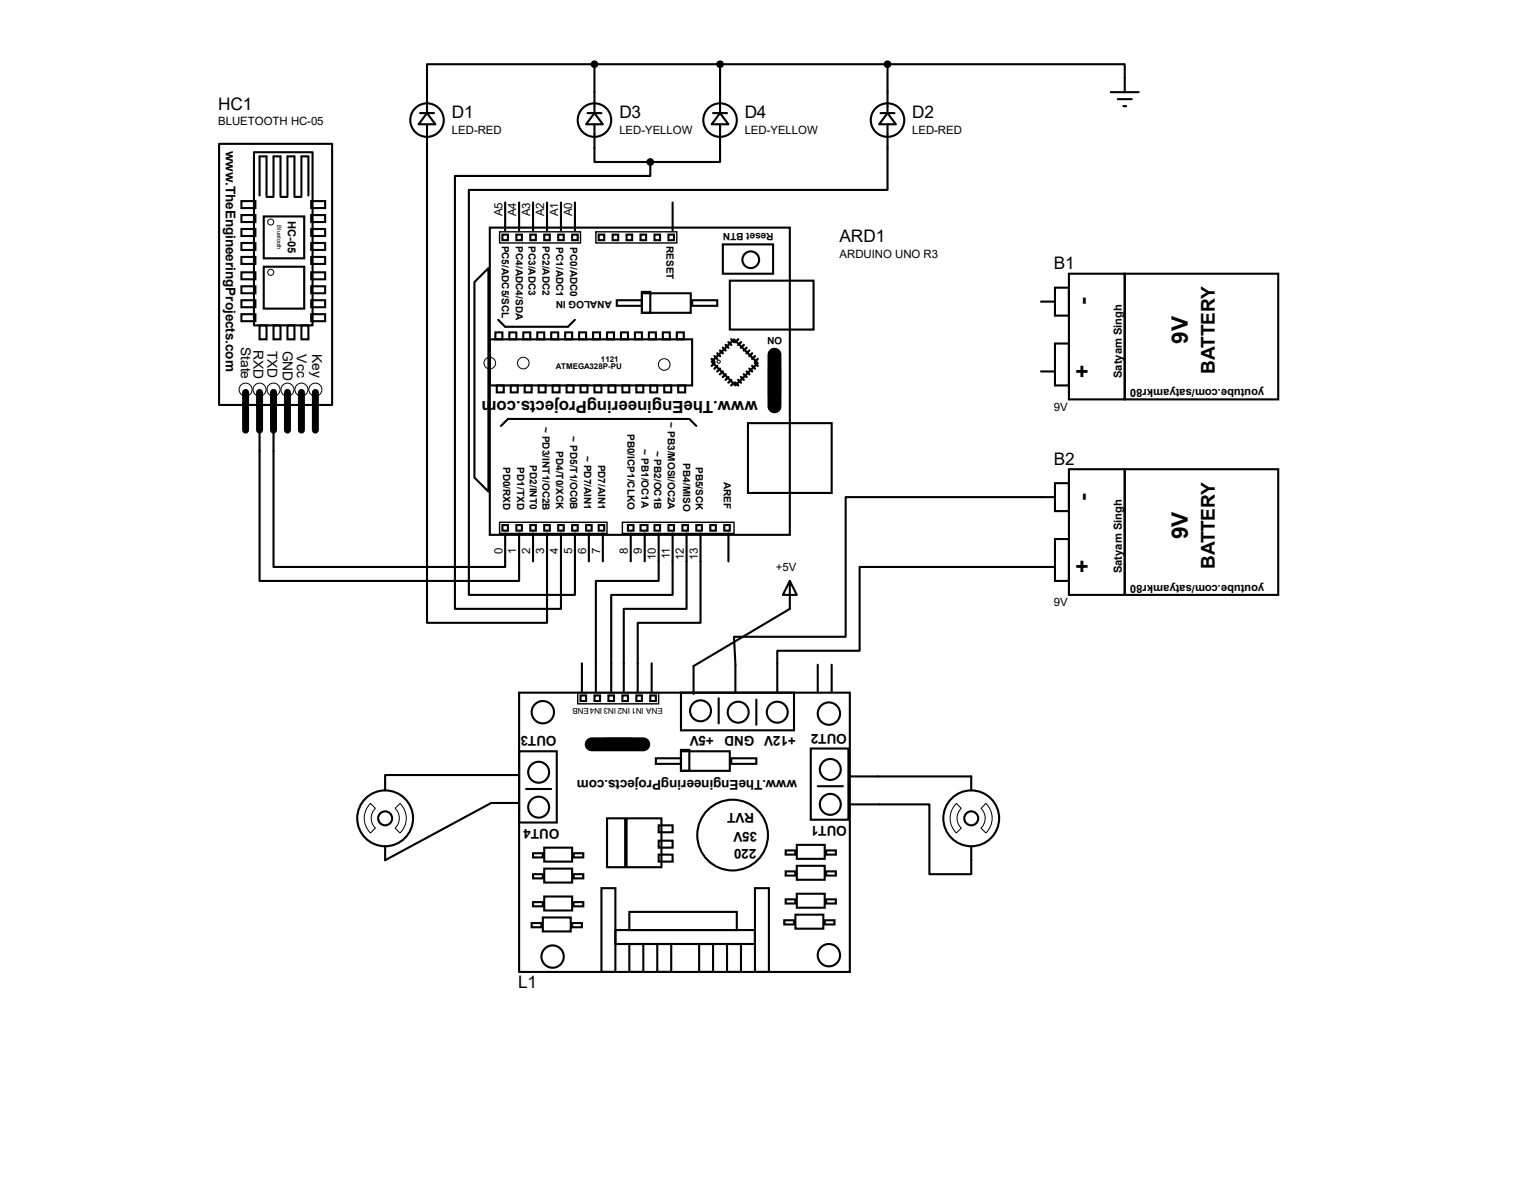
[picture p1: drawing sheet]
<svg xmlns="http://www.w3.org/2000/svg" width="279mm" height="216mm" viewBox="0 0 279 216" stroke-linecap="round" stroke-linejoin="round" font-family="sans-serif">
<g fill="none" stroke="#000" stroke-width=".38">
<path d="M108.2 11.7h-30.5v8.9M108.2 11.7h53.3M108.2 11.7v8.9M131.1 11.7v8.9M161.5 11.7h43.2v5.1M161.5 11.7v8.9M202.2 16.8h5.1M203.5 18h2.5M204.5 19.3h.5M39.9 26.2h20.6v47.5h-20.6zM43.9 36.6h2.6v1.2h-2.6zM43.9 39.1h2.6v1.3h-2.6z"/>
<path d="M46.2 27.7h10.7v31.5h-10.7zM47.2 35.6v-7.2h1.3v7.2M48 39.4h7.4v7.6h-7.4zM48.5 35.8h1.3M49.8 35.6v-7.2h1.3v7.2M51.1 35.8h1.2M52.3 35.6v-7.2h1.3v7.2M53.6 35.8h1.3M54.9 35.6v-7.2h1.2v7.2M56.6 36.6h2.6v1.2h-2.6zM56.6 39.1h2.6v1.3h-2.6zM76.5 20.6h2.5"/>
<path d="M77.7 20.6l1.5 2h-3zM77.7 22.6v90.7h21.9v-16.3M91.9 36.8v5.1M94.5 36.8v5.1M97 36.8v5.1M99.6 36.8v5.1M102.1 36.8v5.1M104.6 36.8v5.1M106.9 20.6h2.6M108.2 20.6l1.5 2h-3zM108.2 22.6v6.9h10.2M118.4 29.5v2.5h-35.6v78.7h19.3v-13.7"/>
<path d="M122.4 36.8v5.1M129.8 20.6h2.5M131.1 20.6l1.5 2h-3.1zM131.1 22.6v6.9h-12.7M160.3 20.6h2.5M161.5 20.6l1.6 2h-3.1zM161.5 22.6v11.9h-76.2v73.7h19.3v-11.2M43.9 41.7h2.6v1.2h-2.6zM43.9 44.2h2.6v1.3h-2.6zM43.9 46.7h2.6v1.3h-2.6zM43.9 49.5h2.6v1.3h-2.6zM43.9 52.1h2.6v1.2h-2.6z"/>
<path d="M43.9 54.6h2.6v1.3h-2.6zM43.9 57.1h2.6v1.3h-2.6zM47.2 59.2h1.3v2.5h-1.3zM48 48.5h7.4v7.6h-7.4zM49.8 59.2h1.3v2.5h-1.3zM52.3 59.2h1.3v2.5h-1.3zM54.9 59.2h1.2v2.5h-1.2zM56.6 41.7h2.6v1.2h-2.6zM56.6 44.2h2.6v1.3h-2.6zM56.6 46.7h2.6v1.3h-2.6zM56.6 49.5h2.6v1.3h-2.6zM56.6 52.1h2.6v1.2h-2.6z"/>
<path d="M56.6 54.6h2.6v1.3h-2.6zM56.6 57.1h2.6v1.3h-2.6zM86.4 51.3l2.5-2.5v40.6l-2.5-2.5zM89.2 41.4h54.6v55.9h-54.6zM90.7 58.2l1.2 1.2h11.5l1.2-1.2M91.4 42.7h1.1v1h-1.1zM94 42.7h1v1h-1zM96.5 42.7h1v1h-1zM99.1 42.7h1v1h-1zM101.6 42.7h1v1h-1zM104.1 42.7h1.1v1h-1.1zM109 42.7h1v1h-1z"/>
<path d="M111.5 42.7h1v1h-1zM112.3 54.6h4.5v1h-4.5zM114 42.7h1.1v1h-1.1zM116.6 42.7h1v1h-1zM116.8 53.3h8.9v3.6h-8.9zM116.8 53.1h1.6v3.8h-1.6zM119.1 42.7h1v1h-1zM121.7 42.7h1v1h-1zM126 54.6h4.6v1h-4.6zM131.6 44.4h9.1v5.4h-9.1zM132.8 51.1h15.3v8.8h-15.3zM189.5 54.9h2.5"/>
<path d="M192 52.3h2.6v5.1h-2.6zM194.6 49.8h10.1v22.8h-10.1zM204.7 49.8h28v22.8h-28zM47.2 77v28.7h47.3v-8.7M49.8 77v26.1h42.1v-6.1M89.2 61.7h36.8v8.4h-36.8zM90.2 60.5h1.2v1.2h-1.2zM90.4 70.1h1.3v1.3h-1.3zM91.2 77.5l1.3-1.3h33l1.2 1.3M92.7 60.5h1.3v1.2h-1.3zM93 70.1h1.2v1.3h-1.2zM95.2 60.5h1.3v1.2h-1.3z"/>
<path d="M95.5 70.1h1.3v1.3h-1.3zM97.8 60.5h1.3v1.2h-1.3zM98 70.1h1.3v1.3h-1.3zM100.3 60.5h1.3v1.2h-1.3zM100.6 70.1h1.3v1.3h-1.3zM102.9 60.5h1.2v1.2h-1.2zM103.1 70.1h1.3v1.3h-1.3zM105.4 60.5h1.3v1.2h-1.3zM105.7 70.1h1.2v1.3h-1.2zM107.9 60.5h1.3v1.2h-1.3zM108.2 70.1h1.3v1.3h-1.3zM110.5 60.5h1.3v1.2h-1.3z"/>
<path d="M110.7 70.1h1.3v1.3h-1.3zM113 60.5h1.3v1.2h-1.3zM113.3 70.1h1.3v1.3h-1.3zM115.6 60.5h1.2v1.2h-1.2zM115.8 70.1h1.3v1.3h-1.3zM118.1 60.5h1.3v1.2h-1.3zM118.4 70.1h1.2v1.3h-1.2zM120.6 60.5h1.3v1.2h-1.3zM120.9 70.1h1.3v1.3h-1.3zM123.2 60.5h1.3v1.2h-1.3zM123.4 70.1h1.3v1.3h-1.3zM133.6 61.7l4.3 4.3-4 4.1-4.4-4.3z"/>
<path d="M136.1 77h15.3v12.7h-15.3zM140 67.1h2v4.5h-2zM189.5 67.6h2.5M192 62.5h2.6v7.6h-2.6zM91.4 95.5h1.1v1h-1.1zM94 95.5h1v1h-1zM96.5 95.5h1v1h-1zM97 97v5.1M99.1 95.5h1v1h-1zM101.6 95.5h1v1h-1zM104.1 95.5h1.1v1h-1.1zM106.7 95.5h1v1h-1z"/>
<path d="M107.2 97v5.1M109 95.5h1v1h-1zM109.7 97v5.1M114.3 95.5h1v1h-1zM114.8 97v5.1M116.6 95.5h1.3v1h-1.3zM117.3 97v5.1M119.1 95.5h1v1h-1zM119.9 97v8.7h-11.4v20M121.7 95.5h1v1h-1zM122.4 97v11.2h-11.1v17.5M124.2 95.5h1v1h-1z"/>
<path d="M125 97v13.7h-11.5v15M126.7 95.5h1.1v1h-1.1zM127.5 97v16.3h-11.4v12.4M129.3 95.5h1v1h-1zM131.8 95.5h1v1h-1zM132.6 97v5.1M192 98h2.6v7.7h-2.6zM192 87.9h2.6v5.1h-2.6zM192 90.4h-38.1v25.4h-20.3l.3 5.1v5.1M194.6 85.3h10.1v22.9h-10.1zM204.7 85.3h28v22.9h-28zM143.8 105.7l1.2 2.5h-2.5z"/>
<path d="M143.8 105.7v5l-17.6 10.5v5M192 103.1h-35.5v15.3h-15v7.3M94.5 126h60.2v50.8h-60.2zM94.5 136.7h6.8v12.9h-6.8zM105.7 126.5h1v1h-1zM105.9 120.6v5.1M108.2 126.5h1v1h-1zM110.2 134.4h4.6v2h-4.6zM110.7 126.5h1.1v1h-1.1zM113.3 126.5h1v1h-1zM115.8 126.5h1v1h-1zM118.4 126.5h1v1h-1z"/>
<path d="M118.6 120.6v5.1M119.4 137.9h4.6v1h-4.6zM124 136.7h8.8v3.5h-8.8zM124 136.4h1.5v3.8h-1.5zM124 126h20.5v6.8h-20.5zM130.8 127v4.6M133.1 137.9h4.6v1h-4.6zM137.7 127.3v4.5M147.6 136.1h6.8v13h-6.8zM148.8 120.9v5.1M151.4 120.9v5.1M94.2 141h-24.1v2.8"/>
<path d="M94.5 146h-5.1l-19.3 10.5v-2.6M95.8 143.5h4.5M97 159h1.8v.8h-1.8zM97 155.2h1.8v.8h-1.8zM99.1 158h5v2.5h-5zM99.1 154.2h5v2.5h-5zM104.4 159h1.8v.8h-1.8zM104.4 155.2h1.8v.8h-1.8zM110.5 148.8h3.3v8.9h-3.3zM114 148.8h6.4v8.9h-6.4zM119.9 155.4h2.5v1.3h-2.5zM119.9 152.9h2.5v1.3h-2.5z"/>
<path d="M119.9 150.1h2.5v1.3h-2.5zM143 158.5h1.8v.8h-1.8zM143 154.7h1.8v.7h-1.8zM145 157.5h5.1v2.5h-5.1zM145 153.7h5.1v2.5h-5.1zM148.8 143h4.6M150.4 158.5h1.7v.8h-1.7zM150.4 154.7h1.7v.7h-1.7zM154.7 141.2h22.1v2.6M154.9 146.3h14.3v12.7h7.6v-5.1M96.8 167.9h1.8v.8h-1.8zM97 164.1h1.8v.7h-1.8z"/>
<path d="M98.8 166.9h5.1v2.5h-5.1zM99.1 163.1h5v2.5h-5zM104.1 167.9h1.8v.8h-1.8zM104.4 164.1h1.8v.7h-1.8zM109.5 161.5h2.5v15.3h-2.5zM112 169.2h25.4v2.5h-25.4zM114.6 171.7h2.5v5.1h-2.5zM114.6 165.9h19.5v3.3h-19.5zM119.6 171.7h2.6v5.1h-2.6zM127.3 171.7h2.5v5.1h-2.5zM132.3 171.7h2.6v5.1h-2.6zM137.4 161.5h2.6v15.3h-2.6z"/>
<path d="M142.7 167.4h1.8v.7h-1.8zM143 163.6h1.8v.7h-1.8zM144.8 166.4h5.1v2.5h-5.1zM145 162.6h5.1v2.5h-5.1zM150.1 167.4h1.8v.7h-1.8zM150.4 163.6h1.7v.7h-1.7z"/>
<circle cx="77.7" cy="21.8" r="3"/>
<circle cx="108.2" cy="21.8" r="3"/>
<circle cx="131.1" cy="21.8" r="3"/>
<circle cx="161.5" cy="21.8" r="3"/>
<circle cx="136.7" cy="47.2" r="1.52"/>
<circle cx="98.8" cy="129.5" r="2.03"/>
<circle cx="127.5" cy="129.3" r="1.91"/>
<circle cx="134.4" cy="129.5" r="1.91"/>
<circle cx="141.5" cy="129.5" r="1.91"/>
<circle cx="150.9" cy="129.8" r="2.03"/>
<circle cx="151.1" cy="140" r="1.91"/>
<circle cx="70.1" cy="148.8" r="5.1"/>
<circle cx="70.1" cy="148.8" r="1.27"/>
<circle cx="98" cy="146.8" r="1.91"/>
<circle cx="98" cy="140.5" r="1.91"/>
<circle cx="133.3" cy="151.9" r="6.4"/>
<circle cx="151.1" cy="146.3" r="1.91"/>
<circle cx="176.8" cy="148.8" r="5.1"/>
<circle cx="176.8" cy="148.8" r="1.27"/>
<circle cx="100.6" cy="174" r="2.03"/>
<circle cx="150.9" cy="173.7" r="2.03"/>
</g>
<path d="M141 64.5v9.4M107.7 135.4h9.4" fill="none" stroke="#000" stroke-width="2.5"/>
<g fill="none" stroke="#000" stroke-width=".42">
<path d="M129.5 65.3l.5 .5M130 66l-.5 .5M130 64.8l.6 .5M130.6 66.5l-.6 .6M130.6 64.3l.5 .5M131.1 67.1l-.5 .5M131.1 63.8l.5 .5M131.6 67.6l-.5 .5M131.6 63.2l.5 .6M132.1 68.1l-.5 .5M132.1 62.7l.5 .5M132.6 68.6l-.5 .5"/>
<path d="M132.6 62.2l.5 .5M133.1 69.1l-.5 .5M133.1 61.7l.5 .5M133.6 69.6l-.5 .5M133.9 69.6l.5 .5M134.4 61.7l-.5 .5M134.4 69.1l.5 .5M134.9 62.2l-.5 .5M134.9 68.6l.5 .5M135.4 62.7l-.5 .5M135.4 68.1l.5 .5M135.9 63.2l-.5 .6"/>
<path d="M135.9 67.6l.5 .5M136.4 63.8l-.5 .5M136.4 67.1l.5 .5M136.9 64.3l-.5 .5M136.9 66.5l.5 .6M137.4 64.8l-.5 .5M137.4 66l.5 .5M137.9 65.3l-.5 .5"/>
</g>
<g fill="none" stroke="#000" stroke-width=".18">
<path d="M67.4 146.1l.9 .9a2.51 2.51 0 0 0 0 3.6l-.9 .9a3.7 3.7 0 0 1 0-5.4zM72.8 146.1a3.7 3.7 0 0 1 0 5.4l-.9-.9a2.51 2.51 0 0 0 0-3.6zM174.1 146.1l.9 .9a2.51 2.51 0 0 0 0 3.6l-.9 .9a3.7 3.7 0 0 1 0-5.4zM179.5 146.1a3.7 3.7 0 0 1 0 5.4l-.9-.9a2.51 2.51 0 0 0 0-3.6z"/>
<circle cx="49.3" cy="40.4" r=".55"/>
<circle cx="49.3" cy="49.5" r=".55"/>
<circle cx="44.7" cy="70.9" r="1.19"/>
<circle cx="47.2" cy="70.9" r="1.19"/>
<circle cx="49.8" cy="70.9" r="1.19"/>
<circle cx="52.3" cy="70.9" r="1.19"/>
<circle cx="54.9" cy="70.9" r="1.19"/>
<circle cx="57.4" cy="70.9" r="1.19"/>
<circle cx="89.2" cy="66" r="1.06"/>
<circle cx="95.3" cy="66" r="1.06"/>
<circle cx="120.9" cy="66.3" r="1.06"/>
<circle cx="130.8" cy="65.8" r=".3"/>
</g>
<path d="M90.9 42.2h14.8v2h-14.8zM108.5 42.2h14.7v2h-14.7zM90.9 95h19.6v2h-19.6zM113.3 95h20.3v2h-20.3zM105.2 126h14.7v2h-14.7z" fill="none" stroke="#000" stroke-width=".25"/>
<path d="M44.7 71.4v6.8M47.2 71.4v6.8M49.8 71.4v6.8M52.3 71.4v6.8M54.9 71.4v6.8M57.4 71.4v6.8" fill="none" stroke="#000" stroke-width="1.3"/>
<g fill="#000" stroke="#000" stroke-width=".38">
<circle cx="108.2" cy="11.7" r=".51"/>
<circle cx="131.1" cy="11.7" r=".51"/>
<circle cx="161.5" cy="11.7" r=".51"/>
<circle cx="118.4" cy="29.5" r=".51"/>
</g>
<g font-size="4.1">
<text x="198.5" y="55.5" transform="rotate(-90 198.5 55.5)">-</text>
<text x="216.2" y="62.5" transform="rotate(-90 216.2 62.5)">9V</text>
<text x="198.5" y="68.7" transform="rotate(-90 198.5 68.7)">+</text>
<text x="198.5" y="91.1" transform="rotate(-90 198.5 91.1)">-</text>
<text x="216.2" y="98" transform="rotate(-90 216.2 98)">9V</text>
<text x="198.5" y="104.3" transform="rotate(-90 198.5 104.3)">+</text>
</g>
<g font-size="3.5">
<text x="221.1" y="67.9" transform="rotate(-90 221.1 67.9)">BATTERY</text>
<text x="221.1" y="103.5" transform="rotate(-90 221.1 103.5)">BATTERY</text>
</g>
<g font-size="3.1">
<text x="39.7" y="19.9">HC1</text>
<text x="82.3" y="21.5">D1</text>
<text x="112.7" y="21.5">D3</text>
<text x="135.6" y="21.5">D4</text>
<text x="166" y="21.5">D2</text>
<text x="152.8" y="44.1">ARD1</text>
<text x="191.8" y="48.9">B1</text>
<text x="191.8" y="84.5">B2</text>
<text x="94.3" y="179.8">L1</text>
</g>
<text font-size="3" x="137.9" y="72.9" transform="rotate(-180 137.9 72.9)">www.TheEngineeringProjects.com</text>
<g font-size="2.5">
<text x="41.1" y="27.4" transform="rotate(90 41.1 27.4)">www.TheEngineeringProjects.com</text>
<text x="43.9" y="63.1" transform="rotate(90 43.9 63.1)">State</text>
<text x="46.1" y="63.6" transform="rotate(90 46.1 63.6)">RXD</text>
<text x="48.7" y="63.8" transform="rotate(90 48.7 63.8)">TXD</text>
<text x="51.5" y="63.8" transform="rotate(90 51.5 63.8)">GND</text>
<text x="54" y="64.5" transform="rotate(90 54 64.5)">Vcc</text>
<text x="56.8" y="64.4" transform="rotate(90 56.8 64.4)">Key</text>
<text x="101.3" y="133.8" transform="rotate(-180 101.3 133.8)">OUT3</text>
<text x="130" y="133.8" transform="rotate(-180 130 133.8)">+5V</text>
<text x="137.3" y="133.8" transform="rotate(-180 137.3 133.8)">GND</text>
<text x="144.9" y="133.8" transform="rotate(-180 144.9 133.8)">+12V</text>
<text x="154.1" y="133.6" transform="rotate(-180 154.1 133.6)">OUT2</text>
<text x="145.1" y="141.9" transform="rotate(-180 145.1 141.9)">www.TheEngineeringProjects.com</text>
<text x="137.3" y="147.8" transform="rotate(-180 137.3 147.8)">RVT</text>
<text x="101.8" y="150.8" transform="rotate(-180 101.8 150.8)">OUT4</text>
<text x="137.7" y="154.4" transform="rotate(-180 137.7 154.4)">220</text>
<text x="137.8" y="151.3" transform="rotate(-180 137.8 151.3)">35V</text>
<text x="154.1" y="150.3" transform="rotate(-180 154.1 150.3)">OUT1</text>
</g>
<g font-size="2.1">
<text x="39.7" y="22.8">BLUETOOTH HC-05</text>
<text x="82.3" y="24.3">LED-RED</text>
<text x="112.7" y="24.3">LED-YELLOW</text>
<text x="135.6" y="24.3">LED-YELLOW</text>
<text x="166" y="24.3">LED-RED</text>
<text x="91.4" y="39.4" transform="rotate(-90 91.4 39.4)">A5</text>
<text x="94" y="39.4" transform="rotate(-90 94 39.4)">A4</text>
<text x="96.5" y="39.4" transform="rotate(-90 96.5 39.4)">A3</text>
<text x="99.1" y="39.4" transform="rotate(-90 99.1 39.4)">A2</text>
<text x="101.6" y="39.4" transform="rotate(-90 101.6 39.4)">A1</text>
<text x="104.1" y="39.4" transform="rotate(-90 104.1 39.4)">A0</text>
<text x="152.8" y="46.9">ARDUINO UNO R3</text>
<text x="191.8" y="74.8">9V</text>
<text x="91.4" y="100.7" transform="rotate(-90 91.4 100.7)">0</text>
<text x="94" y="100.7" transform="rotate(-90 94 100.7)">1</text>
<text x="96.5" y="100.7" transform="rotate(-90 96.5 100.7)">2</text>
<text x="99.1" y="100.7" transform="rotate(-90 99.1 100.7)">3</text>
<text x="101.6" y="100.7" transform="rotate(-90 101.6 100.7)">4</text>
<text x="104.1" y="100.7" transform="rotate(-90 104.1 100.7)">5</text>
<text x="106.7" y="100.7" transform="rotate(-90 106.7 100.7)">6</text>
<text x="109.2" y="100.7" transform="rotate(-90 109.2 100.7)">7</text>
<text x="114.3" y="100.7" transform="rotate(-90 114.3 100.7)">8</text>
<text x="116.8" y="100.7" transform="rotate(-90 116.8 100.7)">9</text>
<text x="119.4" y="101.9" transform="rotate(-90 119.4 101.9)">10</text>
<text x="121.9" y="101.7" transform="rotate(-90 121.9 101.7)">11</text>
<text x="124.5" y="101.9" transform="rotate(-90 124.5 101.9)">12</text>
<text x="127" y="101.9" transform="rotate(-90 127 101.9)">13</text>
<text x="141.2" y="103.8">+5V</text>
<text x="191.8" y="110.3">9V</text>
</g>
<g font-size="2">
<text x="52.4" y="40.2" transform="rotate(90 52.4 40.2)">HC-05</text>
<text x="204.2" y="68.8" transform="rotate(-90 204.2 68.8)">Satyam Singh</text>
<text x="230.1" y="70.8" transform="rotate(-180 230.1 70.8)">youtube.com/satyamkr80</text>
<text x="204.2" y="104.3" transform="rotate(-90 204.2 104.3)">Satyam Singh</text>
<text x="230.1" y="106.3" transform="rotate(-180 230.1 106.3)">youtube.com/satyamkr80</text>
</g>
<g font-size="1.8">
<text x="91.4" y="44.7" transform="rotate(90 91.4 44.7)">PC5/ADC5/SCL</text>
<text x="93.9" y="44.8" transform="rotate(90 93.9 44.8)">PC4/ADC4/SDA</text>
<text x="96.2" y="44.7" transform="rotate(90 96.2 44.7)">PC3/ADC3</text>
<text x="98.7" y="44.7" transform="rotate(90 98.7 44.7)">PC2/ADC2</text>
<text x="101.3" y="45" transform="rotate(90 101.3 45)">PC1/ADC1</text>
<text x="103.8" y="45" transform="rotate(90 103.8 45)">PC0/ADC0</text>
<text x="121.3" y="44.7" transform="rotate(90 121.3 44.7)">RESET</text>
<text x="140.8" y="42.3" transform="rotate(-180 140.8 42.3)">Reset BTN</text>
<text x="111.3" y="54.8" transform="rotate(-180 111.3 54.8)">ANALOG IN</text>
<text x="142.4" y="61.4" transform="rotate(-180 142.4 61.4)">ON</text>
<text x="98.7" y="77.7" transform="rotate(90 98.7 77.7)">~ PD3/INT1/OC2B</text>
<text x="121.6" y="76.8" transform="rotate(90 121.6 76.8)">~ PB3/MOSI/OC2A</text>
<text x="101.3" y="82" transform="rotate(90 101.3 82)">PD4/T0/XCK</text>
<text x="103.8" y="79.4" transform="rotate(90 103.8 79.4)">~ PD5/T1/OC0B</text>
<text x="106.3" y="82.9" transform="rotate(90 106.3 82.9)">~ PD7/AIN1</text>
<text x="114.2" y="78.9" transform="rotate(90 114.2 78.9)">PB0/ICP1/CLKO</text>
<text x="116.8" y="81.7" transform="rotate(90 116.8 81.7)">~ PB1/OC1A</text>
<text x="119" y="82" transform="rotate(90 119 82)">~ PB2/OC1B</text>
<text x="91.6" y="84.9" transform="rotate(90 91.6 84.9)">PD0/RXD</text>
<text x="94.1" y="85" transform="rotate(90 94.1 85)">PD1/TXD</text>
<text x="96.4" y="84.6" transform="rotate(90 96.4 84.6)">PD2/INT0</text>
<text x="108.9" y="84.5" transform="rotate(90 108.9 84.5)">PD7/AIN1</text>
<text x="124.4" y="84.2" transform="rotate(90 124.4 84.2)">PB4/MISO</text>
<text x="126.7" y="84.9" transform="rotate(90 126.7 84.9)">PB5/SCK</text>
<text x="131.7" y="87.7" transform="rotate(90 131.7 87.7)">AREF</text>
</g>
<text font-size="1.5" x="120.6" y="128.8" transform="rotate(-180 120.6 128.8)">ENA IN1 IN2 IN3 IN4ENB</text>
<g font-size="1.4">
<text x="109.4" y="65.8">1121</text>
<text x="101.2" y="67.1">ATMEGA328P-PU</text>
</g>
<text font-size="1.1" x="50.5" y="41" transform="rotate(90 50.5 41)">Bluetooth</text>
</svg>
